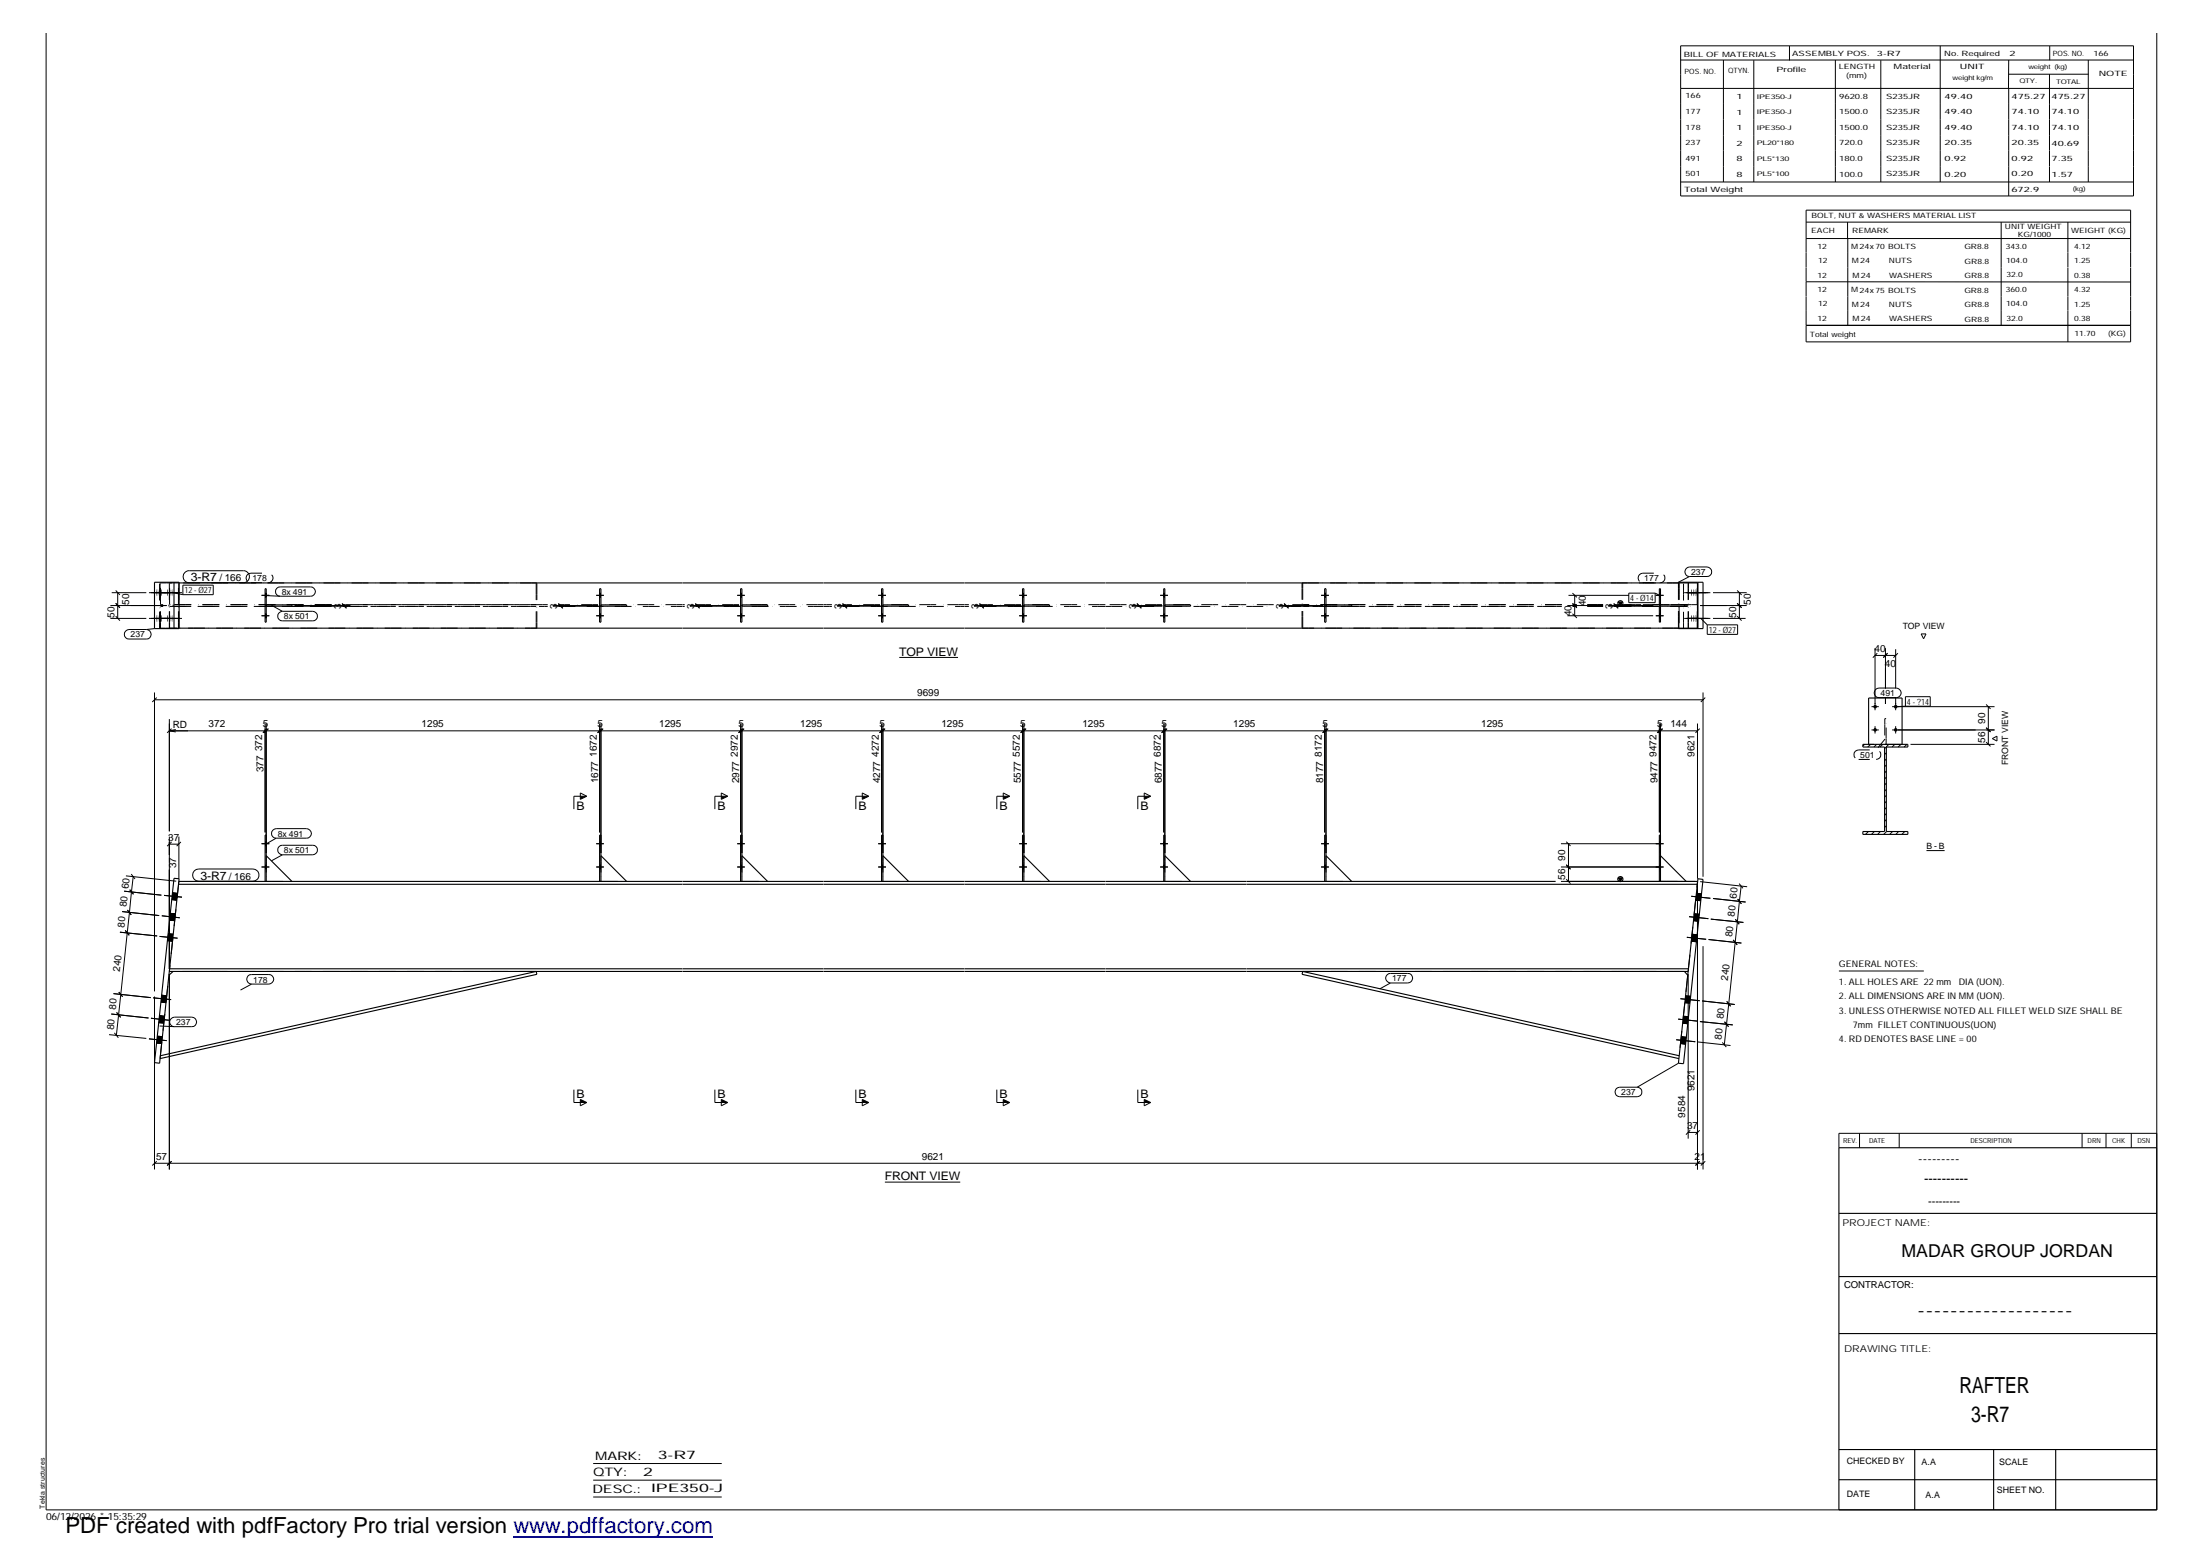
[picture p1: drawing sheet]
<svg xmlns="http://www.w3.org/2000/svg" width="420mm" height="297mm" viewBox="0 0 420 297" stroke-linecap="round" stroke-linejoin="round" font-family="sans-serif">
<g fill="none" stroke="#000" stroke-width=".19">
<path d="M321 8.7h86.5v28.7h-86.5zM321 11.5h86.5M321 16.9h86.5M329.1 11.5v23.2M334.9 11.5v23.2M341.8 8.8v2.7M350.5 11.5v23.2M359.2 11.5v23.2M370.5 8.7v26M383.6 11.5v5.4M383.6 14.2h15.3M383.6 16.9v20.5"/>
<path d="M391.4 14.2v20.5M391.5 8.8v2.7M398.8 11.5v23.2M411.9 6.3v281.9h-403.1v-281.9M321 34.7h86.5M344.9 45.5h62M344.9 42.4h62M344.9 53.8h62M352.8 42.4v3.1M352.9 45.5v16.6M382.2 42.4v19.7M394.9 42.4v8.6"/>
<path d="M394.9 51.1v14.2M406.9 51v-10.9h-62v25.2h62v-14.2M344.9 62.1h62M345 62.1h61.9M21.1 118.1h6.8M21.1 115.6h10.7M21.3 113.1h6.6M22.1 117.6l.8 .9M22.1 115.2l.8 .8M22.1 112.7l.8 .9M22.5 113.1v5M28.4 113.1h6.4"/>
<path d="M28.4 118.1h6.4M33 113.1l1.9 .4M34.9 111.7h5.8v1.8h-5.8zM35.3 109.3l.6-.3h10.6a1.14 1.14 0 0 1 1.1 1.1 1.14 1.14 0 0 1-1.1 1.1h-10.3a1.14 1.14 0 0 1-1.1-.6 1.14 1.14 0 0 1 .2-1.3zM50 113.7h1.4M50 117.5h1.4M50.6 113.3h.2M50.6 114h.2M50.6 117.2h.2M50.6 117.9h.2M50.7 113.7l2.8 .1M51.9 115.6l2 1.1"/>
<path d="M52.9 112.3l.6-.3h5.8a.89 .89 0 0 1 .9 .9 .89 .89 0 0 1-.9 .9h-5.8a.88 .88 0 0 1-.8-.5 .88 .88 0 0 1 .2-1zM53.3 117l.6-.3h5.8a.91 .91 0 0 1 .9 .9 .91 .91 0 0 1-.9 .9h-5.8a.88 .88 0 0 1-.8-.5 .88 .88 0 0 1 .2-1zM56.3 115.7h10.6M56.3 115.6h10.6M65.3 115.3l.9 .8M65.3 115.2l.9 .8M65.7 115.6v.1M105.7 115.7h8.6M105.7 115.6h8.6M106.6 115.3l.9 .8M106.6 115.2l.9 .8M107.1 115.6v.1"/>
<path d="M113.9 113.7h1.4M113.9 117.5h1.4M114.5 113.3h.3M114.5 114h.3M114.5 117.2h.3M114.5 117.9h.3M131.8 115.7h9.4M131.8 115.6h9.4M132.8 115.3l.8 .8M132.8 115.2l.8 .8M133.2 115.6v.1M140.8 113.7h1.4"/>
<path d="M140.8 117.5h1.4M141.4 113.3h.3M141.4 114h.3M141.4 117.2h.3M141.4 117.9h.3M159.9 115.7h8.2M159.9 115.6h8.2M160.9 115.3l.9 .8M160.9 115.2l.9 .8M161.3 115.6v.1M167.7 113.7h1.5M167.7 117.5h1.5"/>
<path d="M168.4 113.3h.2M168.4 114h.2M168.4 117.2h.2M168.4 117.9h.2M186.1 115.7h9M186.1 115.6h9M187.1 115.3l.8 .8M187.1 115.2l.8 .8M187.5 115.6v.1M194.6 113.7h1.5M194.6 117.5h1.5M195.3 113.3h.2"/>
<path d="M195.3 114h.2M195.3 117.2h.2M195.3 117.9h.2M216.2 115.7h5.8M216.2 115.6h5.8M217.1 115.3l.9 .8M217.1 115.2l.9 .8M217.6 115.6v.1M221.6 113.7h1.5M221.6 117.5h1.5M222.2 113.3h.3M222.2 114h.3"/>
<path d="M222.2 117.2h.3M222.2 117.9h.3M244.3 115.7h8.4M244.3 115.6h8.4M245.2 115.3l.9 .8M245.2 115.2l.9 .8M245.7 115.6v.1M252.3 113.7h1.5M252.3 117.5h1.5M253 113.3h.2M253 114h.2M253 117.2h.2"/>
<path d="M253 117.9h.2M299.3 117.5h16.4M299.3 115.6h6.9M299.6 113.7h11.5M300.3 117.2l.9 .8M300.3 115.2l.8 .8M300.3 113.2l.9 .8M300.7 113.7v3.8M307.2 115.7h9.5M307.2 115.6h8.5M308.2 115.3l.8 .8M308.2 115.2l.8 .8"/>
<path d="M308.6 115.6v.1M311.1 113.2h5v1.8h-5zM316.1 113.2l.8 .5M316.2 113.7h1.5M316.2 117.5h1.5M316.9 113.3h.2M316.9 114h.2M316.9 117.2h.2M316.9 117.9h.2M322 108.5l.7-.3h3.3a.91 .91 0 0 1 .9 .9 .91 .91 0 0 1-.9 1h-3.3a.91 .91 0 0 1-.8-.6 .91 .91 0 0 1 .1-1zM322.2 113.1h4.4M322.2 118.1h4.4"/>
<path d="M322.7 110.1l-2.2 1.1M324.7 115.6h8.9M324.8 118.1l1.3 1.2M326.1 119.3h5.8v1.8h-5.8zM327.2 113.1h6.4M327.2 118.1h6.2M331.8 117.6l.8 .9M331.8 115.2l.8 .8M331.8 112.7l.8 .9M332.2 113.1v5M24 120.5l.6-.3h3.4a.91 .91 0 0 1 .9 .9 .91 .91 0 0 1-.9 .9h-3.4a.88 .88 0 0 1-.8-.6 .88 .88 0 0 1 .2-.9zM29.5 133.6h295.7"/>
<path d="M29.5 132.2v57.1M29.5 120l-1.5 .2M29.9 133.2l-.8 .8M32.3 137.3v21.4M32.3 139.5h291.9M32.3 139.5l1.3 .2M32.8 139.1l-.9 .8M33.6 139.3l-1.3 .2M50.6 138.1v20.8M50.8 138.1v24.7M51 139.1l-.8 .8M51.3 139.1l-.9 .8 .8-.8"/>
<path d="M114.5 138.1v20.8M114.8 138.1v24.7M114.9 139.1l-.8 .8M114.9 139.1l-.7 .8M115.2 139.1l-.9 .8 .8-.8M141.4 138.1v20.8M141.7 138.1v24.7M141.8 139.1l-.8 .8M141.9 139.1l-.8 .8M142.1 139.1l-.8 .8 .8-.8M168.4 138.1v20.8M168.6 138.1v24.7"/>
<path d="M168.7 139.1l-.8 .8M168.8 139.1l-.8 .8M169 139.1l-.8 .8 .8-.8M171.7 125.5h11.3M195.3 138.1v20.8M195.5 138.1v24.7M195.7 139.1l-.8 .8M196 139.1l-.9 .8 .8-.8M222.2 138.1v20.8M222.5 138.1v24.7M222.6 139.1l-.8 .8M222.9 139.1l-.8 .8"/>
<path d="M253 138.1v20.8M253.2 138.1v24.7M253.4 139.1l-.8 .8M253.7 139.1l-.9 .8 .8-.8M316.9 138.1v20.8M317.1 138.1v24.7M317.3 139.1l-.8 .8M317.5 139.1l-.8 .8 .8-.8M324.2 138.1v29.7M324.6 139.1l-.8 .8M325.2 132.2v35.2M325.7 133.2l-.9 .8"/>
<path d="M357.4 139.3h1.4M357.4 134.9h1.4M358.1 123.7v11.9M358.1 138.6v1.4M358.1 125.1h3.9M358.2 131.6l.7-.3h3.3a.91 .91 0 0 1 .9 1 .91 .91 0 0 1-.9 .9h-3.3a.91 .91 0 0 1-.9-.6 .91 .91 0 0 1 .2-1zM358.5 124.7l-.8 .8M360.1 123.7v7.7M360.1 133.1v1.3M360.4 124.7l-.7 .8M360.5 124.7l-.8 .8M361.4 139.3h19.5"/>
<path d="M361.4 134.9h19.5M362 123.9v7.5M362 133.1v2.5M362 138.6v1.4M362.5 124.7l-.9 .8M363.9 133h4.7v1.8h-4.7zM363.9 134.8l-1.9 .1M366.9 121h.9l-.4 .9zM379.3 138.9l.9 .8M379.3 134.5l.9 .8M379.7 134.9v7.2M32.3 159.7v25.3"/>
<path d="M34.2 159.7v8.1M52.1 158.5l.6-.3h5.8a.91 .91 0 0 1 1 .9 .91 .91 0 0 1-1 .9h-5.8a.88 .88 0 0 1-.8-.5 .88 .88 0 0 1 .2-1zM110.8 151.4l1.3 .6-1.3 .6zM112.1 152h-2.5v2.5M137.8 151.4l1.2 .6-1.2 .6zM139 152h-2.5v2.5M164.7 151.4l1.2 .6-1.2 .6zM165.9 152h-2.5v2.5M191.6 151.4l1.2 .6-1.2 .6zM192.8 152h-2.4v2.5M218.5 151.4l1.3 .6-1.3 .6zM219.8 152h-2.5v2.5"/>
<path d="M356.1 142.1l-.3 .3M356.8 158.7l-.5 .6M357.3 142.1l-.6 .5M358 158.7l-.6 .6M358.4 142.1l-.5 .5M359.1 158.7l-.5 .6M359.6 142.1l-.6 .5M360.3 157.6l-.4 .4M360.3 156.4l-.4 .4M360.3 155.3l-.4 .3M360.3 154.2l-.4 .3M360.3 153l-.4 .3"/>
<path d="M360.3 151.8l-.4 .4M360.3 150.7l-.4 .3M360.3 149.5l-.4 .3M360.3 148.4l-.4 .3M360.3 147.2l-.4 .4M360.3 146l-.4 .4M360.3 144.9l-.4 .3M360.3 143.7l-.4 .3M360.3 158.7l-.6 .6M360.7 142.1l-.8 .8M361.4 158.7l-.5 .6M361.9 142.1l-.5 .5"/>
<path d="M362.6 158.7l-.5 .6M363.1 142.1l-.6 .5M363.8 158.7l-.6 .6M364.2 142.1l-.6 .5M364.9 142.1h16M379.3 141.7l.9 .8M380.5 141l.9-.5v1zM22.9 178l7.1 .7M23.3 174l7.1 .8M23.7 170.1l7.1 .8M23.9 177.6l.8 .9M24 167.2l9.7 1"/>
<path d="M24.3 173.7l.8 1M24.8 169.8l.7 .9-.7-.8M25.1 166.9l.7 .9M25.4 167.3l-3.2 30.3M30.5 178.8l3.4 .3M30.9 174.8l3.4 .4M31.3 170.9l3.5 .4M32 179.6l.9 .1M32.1 178.3h1M32.3 161.1h1.9M32.4 175.7l1 .1M32.5 174.4h1"/>
<path d="M32.8 160.7l-.9 .8M32.8 171.7l1 .2M32.9 170.4l1 .1M34.5 160.7l-.8 .8M37.1 166.2l.9-.3h10.3a1.16 1.16 0 0 1 1.2 1.2 1.16 1.16 0 0 1-1.2 1.1h-10.3a1.16 1.16 0 0 1-1.1-.7 1.16 1.16 0 0 1 .2-1.3zM50 165.5h1.4M50 161.1h1.4M50.6 165.2h.2M50.6 165.8h.2M50.6 160.7h.2M50.6 161.4h.2M52.7 160l-2 1.2"/>
<path d="M53.3 161.6l.6-.2h5.8a.91 .91 0 0 1 .9 .9 .91 .91 0 0 1-.9 .9h-5.8a.92 .92 0 0 1-.8-.6 .92 .92 0 0 1 .2-1zM53.9 163.2l-2 1.1M113.9 165.5h1.4M113.9 161.1h1.4M114.5 165.2h.3M114.5 165.8h.3M114.5 160.7h.3M114.5 161.4h.3M140.8 165.5h1.4M140.8 161.1h1.4M141.4 165.2h.3M141.4 165.8h.3"/>
<path d="M141.4 160.7h.3M141.4 161.4h.3M167.7 165.5h1.5M167.7 161.1h1.5M168.4 165.2h.2M168.4 165.8h.2M168.4 160.7h.2M168.4 161.4h.2M194.6 165.5h1.5M194.6 161.1h1.5M195.3 165.2h.2M195.3 165.8h.2"/>
<path d="M195.3 160.7h.2M195.3 161.4h.2M221.6 165.5h1.5M221.6 161.1h1.5M222.2 165.2h.3M222.2 165.8h.3M222.2 160.7h.3M222.2 161.4h.3M252.3 165.5h1.5M252.3 161.1h1.5M253 165.2h.2M253 165.8h.2"/>
<path d="M253 160.7h.2M253 161.4h.2M298.1 165.5h19.6M298.1 161.1h19.6M298.1 168.3h25.6M299.1 167.8l.8 .9M299.1 165.1l.8 .8M299.1 160.7l.8 .8M299.6 161.1v7.2M316.9 165.2h.2M316.9 165.8h.2M316.9 160.7h.2"/>
<path d="M316.9 161.4h.2M322.2 178.9l3.6 .4M322.6 175l3.7 .4M323 171.1l3.6 .4M323 179.7l1 .1M323.1 178.3l1 .2M323.4 175.8l1 .1M323.6 174.4l.9 .1M323.8 171.9h1M324 170.5l1 .1M324.2 168.8v54.5M324.7 168.3l9 1"/>
<path d="M326.3 179.4l6.3 .6M326.7 175.5l6.3 .6M327.2 171.5l6.2 .7M331 179.4l.8 1M331.4 175.5l.7 .9M331.9 171.6l.7 .9-.7-.9M332.1 168.7l.8 .9M332.5 169.1l-3.2 30.4M367.9 162.4h3.5M20.8 197.5l7.1 .7M21.3 193.6l7.1 .7M21.7 189.7l7.1 .7"/>
<path d="M21.8 197.2l.8 .9M22.3 193.3l.7 .9M22.7 189.4l.7 .9M28.4 198.3l3.4 .4M28.8 194.4l3.5 .4M29.3 190.5l3.4 .3M29.5 190.2v33.1M29.9 199.1l1 .1M30.1 197.8l.9 .1M30.3 195.2l1 .1M30.4 193.9l1 .1M30.5 195.9l2.8 .1"/>
<path d="M30.7 191.3l1 .1M30.9 190l.9 .1M32.3 186v37.3M32.7 194.5l.6-.3h3.3a.91 .91 0 0 1 .9 .9 .91 .91 0 0 1-.9 .9h-3.3a.88 .88 0 0 1-.8-.6 .88 .88 0 0 1 .2-.9zM47.4 186.3l.6-.3h3.4a.91 .91 0 0 1 .9 1 .91 .91 0 0 1-.9 .9h-3.4a.94 .94 0 0 1-.8-.6 .94 .94 0 0 1 .2-1zM48 187.9l-2.1 1.1M264.9 186.1l.7-.3h3.3a.91 .91 0 0 1 .9 .9 .91 .91 0 0 1-.9 .9h-3.3a.92 .92 0 0 1-.9-.5 .92 .92 0 0 1 .2-1zM265.6 187.6l-2.1 1.2M320.1 198.5l3.7 .4M320.5 194.5l3.7 .4M320.9 190.7l3.7 .3M320.9 199.2l1 .1"/>
<path d="M321.1 197.9l1 .1M321.4 195.3l.9 .1M321.5 194l1 .1M321.8 191.4l.9 .1M321.9 190.1l1 .1M322.4 186v31.4M324.3 198.9l6.2 .7M324.7 195l6.2 .7M325.1 191.1l6.2 .7M325.2 180.6v42.7M328.9 199l.8 .9M329.4 195.1l.7 .9"/>
<path d="M329.8 191.2l.7 .9M351.2 185.4h16.2M109.6 208v2.5h2.5M110.8 209.9l1.3 .6-1.3 .6zM136.5 208v2.5h2.5M137.8 209.9l1.2 .6-1.2 .6zM163.4 208v2.5h2.5M164.7 209.9l1.2 .6-1.2 .6zM190.4 208v2.5h2.4M191.6 209.9l1.2 .6-1.2 .6zM217.3 208v2.5h2.5M218.5 209.9l1.3 .6-1.3 .6z"/>
<path d="M308.7 207.8l.6-.3h3.4a.91 .91 0 0 1 .9 1 .91 .91 0 0 1-.9 .9h-3.4a.93 .93 0 0 1-.8-.6 .93 .93 0 0 1 .2-1zM320.5 203l-7.8 4.5M322.4 216.2h1.8M322.8 215.8l-.8 .8M324.6 215.8l-.8 .8M355.1 216.4v2.7M362.7 216.4v2.7M397.6 216.4v2.7M402.2 216.4v2.7M407 216.4v2.7M411.9 216.4h-60.7v2.7M29.5 222.1h295.7"/>
<path d="M29.9 221.7l-.8 .8M32.8 221.7l-.9 .8M169 225.7h14.4M324.6 221.7l-.8 .8M325.7 221.7l-.9 .8M113.3 279.4h24.5M113.3 282.6h24.5M113.3 285.8h24.5"/>
</g>
<g fill="#000">
<path d="M309.1 114.9h.7l-.3 .7zM110.8 152h1.3l-1.3 .6zM137.8 152h1.2l-1.2 .6zM164.7 152h1.2l-1.2 .6zM191.6 152h1.2l-1.2 .6zM218.5 152h1.3l-1.3 .6zM309.1 167.6h.7l-.3 .7zM110.8 209.9l1.3 .6h-1.3zM137.8 209.9l1.2 .6h-1.2zM164.7 209.9l1.2 .6h-1.2zM191.6 209.9l1.2 .6h-1.2zM218.5 209.9l1.3 .6h-1.3z"/>
<path d="M29.9 112.5l.2 .6-.1 .7z" fill-rule="evenodd"/>
<path d="M30 117.4v1.3z" fill-rule="evenodd"/>
<path d="M30.4 112.5v1.3z" fill-rule="evenodd"/>
<path d="M30.4 117.4v1.3z" fill-rule="evenodd"/>
<path d="M30.8 112.5v1.3z" fill-rule="evenodd"/>
<path d="M30.8 117.4v1.3z" fill-rule="evenodd"/>
<path d="M32 112.5v1.3z" fill-rule="evenodd"/>
<path d="M32 117.4v1.3z" fill-rule="evenodd"/>
<path d="M32.4 112.5v1.3z" fill-rule="evenodd"/>
<path d="M32.4 117.4v1.3z" fill-rule="evenodd"/>
<path d="M32.9 112.5v1.3z" fill-rule="evenodd"/>
<path d="M32.9 117.4v1.3z" fill-rule="evenodd"/>
<path d="M50.6 113.3h.2v.7h-.2z" fill-rule="evenodd"/>
<path d="M50.6 113.3h.2v.7h-.2z" fill-rule="evenodd"/>
<path d="M50.6 117.2h.2v.7h-.2z" fill-rule="evenodd"/>
<path d="M50.6 117.2h.2v.7h-.2z" fill-rule="evenodd"/>
<path d="M114.5 113.3h.3v.7h-.3z" fill-rule="evenodd"/>
<path d="M114.5 113.3h.3v.7h-.3z" fill-rule="evenodd"/>
<path d="M114.5 117.2h.3v.7h-.3z" fill-rule="evenodd"/>
<path d="M114.5 117.2h.3v.7h-.3z" fill-rule="evenodd"/>
<path d="M141.4 113.3h.3v.7h-.3z" fill-rule="evenodd"/>
<path d="M141.4 113.3h.3v.7h-.3z" fill-rule="evenodd"/>
<path d="M141.4 117.2h.3v.7h-.3z" fill-rule="evenodd"/>
<path d="M141.4 117.2h.3v.7h-.3z" fill-rule="evenodd"/>
<path d="M168.4 113.3h.2v.7h-.2z" fill-rule="evenodd"/>
<path d="M168.4 113.3h.2v.7h-.2z" fill-rule="evenodd"/>
<path d="M168.4 117.2h.2v.7h-.2z" fill-rule="evenodd"/>
<path d="M168.4 117.2h.2v.7h-.2z" fill-rule="evenodd"/>
<path d="M195.3 113.3h.2v.7h-.2z" fill-rule="evenodd"/>
<path d="M195.3 113.3h.2v.7h-.2z" fill-rule="evenodd"/>
<path d="M195.3 117.2h.2v.7h-.2z" fill-rule="evenodd"/>
<path d="M195.3 117.2h.2v.7h-.2z" fill-rule="evenodd"/>
<path d="M222.2 113.3h.3v.7h-.3z" fill-rule="evenodd"/>
<path d="M222.2 113.3h.3v.7h-.3z" fill-rule="evenodd"/>
<path d="M222.2 117.2h.3v.7h-.3z" fill-rule="evenodd"/>
<path d="M222.2 117.2h.3v.7h-.3z" fill-rule="evenodd"/>
<path d="M253 113.3h.2v.7h-.2z" fill-rule="evenodd"/>
<path d="M253 113.3h.2v.7h-.2z" fill-rule="evenodd"/>
<path d="M253 117.2h.2v.7h-.2z" fill-rule="evenodd"/>
<path d="M253 117.2h.2v.7h-.2z" fill-rule="evenodd"/>
<path d="M316.9 113.3h.2v.7h-.2z" fill-rule="evenodd"/>
<path d="M316.9 113.3h.2v.7h-.2z" fill-rule="evenodd"/>
<path d="M316.9 117.2h.2v.7h-.2z" fill-rule="evenodd"/>
<path d="M316.9 117.2h.2v.7h-.2z" fill-rule="evenodd"/>
<path d="M323.1 117.4v1.3z" fill-rule="evenodd"/>
<path d="M323 112.5l.1 1.3z" fill-rule="evenodd"/>
<path d="M323.5 117.4v1.3z" fill-rule="evenodd"/>
<path d="M323.5 112.5v1.3z" fill-rule="evenodd"/>
<path d="M323.9 117.4v1.3z" fill-rule="evenodd"/>
<path d="M323.8 112.5l.2 .4-.1 .9z" fill-rule="evenodd"/>
<path d="M32.1 178.3h1l-.2 1.4-.9-.1z" fill-rule="evenodd"/>
<path d="M32.1 178.3h1l-.2 1.4-.9-.1z" fill-rule="evenodd"/>
<path d="M32.5 174.4h1l-.1 1.4-1-.1z" fill-rule="evenodd"/>
<path d="M32.5 174.4h1l-.1 1.4-1-.1z" fill-rule="evenodd"/>
<path d="M32.9 170.4l1 .1-.1 1.4-1-.2z" fill-rule="evenodd"/>
<path d="M32.9 170.4l1 .1-.1 1.4-1-.2z" fill-rule="evenodd"/>
<path d="M50.6 165.2h.2v.6h-.2z" fill-rule="evenodd"/>
<path d="M50.6 160.7h.2v.7h-.2z" fill-rule="evenodd"/>
<path d="M50.6 165.2h.2v.6h-.2z" fill-rule="evenodd"/>
<path d="M50.6 160.7h.2v.7h-.2z" fill-rule="evenodd"/>
<path d="M114.5 165.2h.3v.6h-.3z" fill-rule="evenodd"/>
<path d="M114.5 160.7h.3v.7h-.3z" fill-rule="evenodd"/>
<path d="M114.5 165.2h.3v.6h-.3z" fill-rule="evenodd"/>
<path d="M114.5 160.7h.3v.7h-.3z" fill-rule="evenodd"/>
<path d="M141.4 165.2h.3v.6h-.3z" fill-rule="evenodd"/>
<path d="M141.4 160.7h.3v.7h-.3z" fill-rule="evenodd"/>
<path d="M141.4 165.2h.3v.6h-.3z" fill-rule="evenodd"/>
<path d="M141.4 160.7h.3v.7h-.3z" fill-rule="evenodd"/>
<path d="M168.4 165.2h.2v.6h-.2z" fill-rule="evenodd"/>
<path d="M168.4 160.7h.2v.7h-.2z" fill-rule="evenodd"/>
<path d="M168.4 165.2h.2v.6h-.2z" fill-rule="evenodd"/>
<path d="M168.4 160.7h.2v.7h-.2z" fill-rule="evenodd"/>
<path d="M195.3 165.2h.2v.6h-.2z" fill-rule="evenodd"/>
<path d="M195.3 160.7h.2v.7h-.2z" fill-rule="evenodd"/>
<path d="M195.3 165.2h.2v.6h-.2z" fill-rule="evenodd"/>
<path d="M195.3 160.7h.2v.7h-.2z" fill-rule="evenodd"/>
<path d="M222.2 165.2h.3v.6h-.3z" fill-rule="evenodd"/>
<path d="M222.2 160.7h.3v.7h-.3z" fill-rule="evenodd"/>
<path d="M222.2 165.2h.3v.6h-.3z" fill-rule="evenodd"/>
<path d="M222.2 160.7h.3v.7h-.3z" fill-rule="evenodd"/>
<path d="M253 165.2h.2v.6h-.2z" fill-rule="evenodd"/>
<path d="M253 160.7h.2v.7h-.2z" fill-rule="evenodd"/>
<path d="M253 165.2h.2v.6h-.2z" fill-rule="evenodd"/>
<path d="M253 160.7h.2v.7h-.2z" fill-rule="evenodd"/>
<path d="M316.9 165.2h.2v.6h-.2z" fill-rule="evenodd"/>
<path d="M316.9 160.7h.2v.7h-.2z" fill-rule="evenodd"/>
<path d="M316.9 165.2h.2v.6h-.2z" fill-rule="evenodd"/>
<path d="M316.9 160.7h.2v.7h-.2z" fill-rule="evenodd"/>
<path d="M323.1 178.3l1 .2-.1 1.3-1-.1z" fill-rule="evenodd"/>
<path d="M323.1 178.3l1 .2-.1 1.3-1-.1z" fill-rule="evenodd"/>
<path d="M323.6 174.4l.9 .1-.1 1.4-1-.1z" fill-rule="evenodd"/>
<path d="M323.6 174.4l.9 .1-.1 1.4-1-.1z" fill-rule="evenodd"/>
<path d="M324 170.5l1 .1-.2 1.3h-1z" fill-rule="evenodd"/>
<path d="M324 170.5l1 .1-.2 1.3h-1z" fill-rule="evenodd"/>
<path d="M30.1 197.8l.9 .1-.1 1.3-1-.1z" fill-rule="evenodd"/>
<path d="M30.1 197.8l.9 .1-.1 1.3-1-.1z" fill-rule="evenodd"/>
<path d="M30.4 193.9l1 .1-.1 1.3-1-.1z" fill-rule="evenodd"/>
<path d="M30.4 193.9l1 .1-.1 1.3-1-.1z" fill-rule="evenodd"/>
<path d="M30.9 190l.9 .1-.1 1.3-1-.1z" fill-rule="evenodd"/>
<path d="M30.9 190l.9 .1-.1 1.3-1-.1z" fill-rule="evenodd"/>
<path d="M321.1 197.9l1 .1-.2 1.3-1-.1z" fill-rule="evenodd"/>
<path d="M321.1 197.9l1 .1-.2 1.3-1-.1z" fill-rule="evenodd"/>
<path d="M321.5 194l1 .1-.2 1.3-.9-.1z" fill-rule="evenodd"/>
<path d="M321.5 194l1 .1-.2 1.3-.9-.1z" fill-rule="evenodd"/>
<path d="M321.9 190.1l1 .1-.2 1.3-.9-.1z" fill-rule="evenodd"/>
<path d="M321.9 190.1l1 .1-.2 1.3-.9-.1z" fill-rule="evenodd"/>
<circle cx="358.1" cy="139.3" r=".35"/>
<circle cx="358.1" cy="134.9" r=".34"/>
<circle cx="362" cy="139.3" r=".35"/>
<circle cx="362.1" cy="134.9" r=".34"/>
</g>
<g fill="none" stroke="#000" stroke-width=".21">
<path d="M29.5 111.2h4.7v8.8h-4.7zM33.2 111.2v8.8M34.2 111.3h290v8.6h-290M50.6 112.4h.2v6.4h-.2zM50.8 115.5h5v.2h-5M114.5 112.4h.3v6.4h-.3zM114.8 115.5h4.9v.2h-4.9M141.4 112.4h.3v6.4h-.3zM141.7 115.5h4.9v.2h-4.9M168.4 112.4h.2v6.4h-.2zM168.6 115.5h4.9v.2h-4.9M195.3 112.4h.2v6.4h-.2z"/>
<path d="M195.5 115.5h4.9v.2h-4.9M222.2 112.4h.3v6.4h-.3zM222.5 115.5h4.9v.2h-4.9M253 112.4h.2v6.4h-.2zM253.2 115.5h4.9v.2h-4.9M309.1 114.9h.7l-.3 .7zM316.9 112.4h.2v6.4h-.2zM317.1 115.5h4.9v.2h-4.9M320.5 111.3v-.1h4.7v8.8l-4.7-.1M324.3 111.2v8.8M355.8 142.1h8.6v.5h-4.1v16.1h4.1v.6h-8.6v-.6h4.1v-16.1h-4.1zM356.9 142.1v-8.8h6.4v8.8"/>
<path d="M33.2 167.7l1 .1-3.7 35.2-1-.2zM34.1 168.8h290M34.2 168.3h262.9M50.6 168.3v-8.9h.2v8.9M50.8 163.4l5 4.9M114.5 168.3v-8.9h.3v8.9M114.8 163.4l4.9 4.9M141.4 168.3v-8.9h.3v8.9M141.7 163.4l4.9 4.9M168.4 168.3v-8.9h.2v8.9M168.6 163.4l4.9 4.9M195.3 168.3v-8.9h.2v8.9"/>
<path d="M195.5 163.4l4.9 4.9M222.2 168.3v-8.9h.3v8.9M222.5 163.4l4.9 4.9M253 168.3v-8.9h.2v8.9M253.2 163.4l4.9 4.9M299.2 168.3h25M309.1 167.6h.7l-.3 .7zM316.9 168.3v-8.9h.2v8.9M317.1 163.4l4.9 4.9M324.3 167.8l.9 .1-3.7 35.2-1-.1zM32.3 185.4h290.1M32.4 184.9h290.1"/>
<path d="M33.1 185.4l-.8 .8M321.7 185.4l.6 .8M30.6 201.5l71.8-16.1 .1 .6-71.9 16.1M320.7 201.5l-71.9-16.1-.1 .6 71.9 16.1M351.2 219.1h60.7v69.1h-60.7zM351.2 231.6h60.7M351.2 254.6h60.7M351.2 243.7h60.7M351.2 276.7h60.7M365.7 276.7v11.5M380.7 276.7v11.5M392.6 276.7v11.5"/>
<path d="M351.2 282.5h60.7"/>
<circle cx="309.4" cy="115.2" r=".5"/>
<circle cx="309.4" cy="167.8" r=".5"/>
</g>
<g fill="none" stroke="#000" stroke-width=".19" stroke-dasharray="1.1 0 2.1 .7 0 1.4" stroke-linecap="butt">
<path d="M30.6 119.9h71.9M30.6 119.9v-8.6M30.6 115.4v-4.1M30.6 119.9v-4.1M32.3 115.4v.4M32.3 119.9v-8.6M32.4 119.9v-4.1M32.4 115.8h30.9M32.4 115.4v-4.1M33.1 115.8v-.4M34.1 119.9v-4.1M34.1 115.4v-4.1"/>
<path d="M34.2 119.9v-8.6M34.2 119.9h-1.9M34.2 111.3h-1.9M50.8 115.7v-.2M63.3 115.4h-30.9M63.3 115.4h-32.7M63.3 115.8h-32.7M65.4 115.8h39.2M102.4 119.9v-8.6M102.4 115.4h-37M102.4 115.8h-37M102.5 111.3h-71.9"/>
<path d="M102.5 119.9v-8.6M104.6 115.4h-39.2M106.7 115.8h23.6M114.8 115.7v-.2M130.3 115.4h-23.6M130.3 115.8h.5M130.8 115.4h-.5M132.8 115.8h24.4M141.7 115.7v-.2M157.2 115.4h-24.4M157.3 115.8h1.6M158.9 115.4h-1.6"/>
<path d="M161 115.8h23.1M168.6 115.7v-.2M184.1 115.4h-23.1M184.2 115.8h.8M185 115.4h-.8M187.1 115.8h24M195.5 115.7v-.2M211.1 115.4h-24M211.1 115.8h4M215.1 115.4h-4M217.2 115.8h20.8M222.5 115.7v-.2"/>
<path d="M238 115.4h-20.8M238 115.8h5.2M243.2 115.4h-5.2M245.3 115.8h53M248.7 111.3h72M248.7 111.3v8.6M248.8 111.3v8.6M253.2 115.7v-.2M298.3 115.4h-53M298.3 115.4h-49.5M298.3 115.8h-49.5M300.4 115.8h.7"/>
<path d="M301.1 115.4h-.7M301.1 115.8h-.7M303.1 115.8h3.1M306.2 115.4h-3.1M306.2 115.8h-3.1M308.2 115.8h15.9M317.1 115.7v-.2M320.5 111.3v8.6M320.6 119.9v-8.6M320.7 115.8v4.1M320.7 119.9h-72M320.7 111.3v4.1"/>
<path d="M321.7 115.4v.4M322.3 115.4h-14.1M322.3 115.8h-14.1M322.3 115.8v-.4M322.4 119.9v-8.6M322.5 119.9v-4.1M322.5 111.3v4.1M324.1 115.4h-15.9M324.1 119.9v-4.1M324.1 115.4v-4.1M30.5 120v-8.8M321.5 120v-8.8"/>
<path d="M360 137.2v4.9M360.2 137.2h-.2M360 142.1h.2M360.2 142.1v-4.9M363.3 142.1h-6.4M34.2 168.3l-1.9 17.1M50.8 168.3h-.2M50.8 168.3h5M50.8 163.4v4.9M114.8 168.3h4.9M114.8 163.4v4.9M114.8 168.3h-.3"/>
<path d="M141.7 168.3h4.9M141.7 163.4v4.9M141.7 168.3h-.3M168.6 168.3h4.9M168.6 163.4v4.9M168.6 168.3h-.2M195.5 168.3h4.9M195.5 163.4v4.9M195.5 168.3h-.2M222.5 168.3h4.9M222.5 163.4v4.9M222.5 168.3h-.3"/>
<path d="M253.2 168.3h-.2M253.2 168.3h4.9M253.2 163.4v4.9M316.9 168.3h.2M317.1 168.3h4.9M317.1 163.4v4.9M102.4 185.4h-69.3M248.8 185.4h72.9M322.3 186.2l-1.7 15.9M322.4 185.4l1.8-17.1M30.6 202.1l1.7-15.9"/>
</g>
<g fill="none" stroke="#000" stroke-width=".19" stroke-dasharray="2.1 2.1" stroke-linecap="butt">
<path d="M47.9 111.2h3.3M47.9 109.4h3.3M47.9 109.4a.91 .91 0 0 0-.9 .9 .91 .91 0 0 0 .9 .9M51.2 111.2a.91 .91 0 0 0 1-.9 .91 .91 0 0 0-1-.9M313.7 111.2h3.4M313.7 109.4h3.4M313.7 109.4a.91 .91 0 0 0-.9 .9 .91 .91 0 0 0 .9 .9M317.1 111.2a.91 .91 0 0 0 .9-.9 .91 .91 0 0 0-.9-.9M323.8 118.1h-3.7M323.8 113.1h-3.7M324.2 118.1h-3.7M324.2 113.1h-3.7"/>
<path d="M324.6 118.1h-3.7M324.6 113.1h-3.7M355 145h3.3M355 143.2h3.3M355 143.2a.91 .91 0 0 0-.9 .9 .91 .91 0 0 0 .9 .9M358.3 145a.91 .91 0 0 0 .9-.9 .91 .91 0 0 0-.9-.9M360 141.1l-1.7 2.1"/>
</g>
<path d="M98 293.3h38.2" fill="none" stroke="#00f" stroke-width=".3"/>
<g font-size="4.2">
<text x="374.2" y="265.9">RAFTER</text>
<text x="376.5" y="271.4">3-R7</text>
<text x="12.5" y="292.7">PDF created with pdfFactory Pro trial version www.pdffactory.com</text>
</g>
<text font-size="3.4" x="363.1" y="239.9">MADAR GROUP JORDAN</text>
<g font-size="2.5">
<text x="366.3" y="222.1">---------</text>
<text x="367.5" y="225.9">----------</text>
<text x="366.1" y="250.9">-------------------</text>
</g>
<g font-size="2.2">
<text x="36.4" y="110.9">3-R7</text>
<text x="171.7" y="125.2">TOP VIEW</text>
<text x="110.1" y="154.6">B</text>
<text x="137" y="154.6">B</text>
<text x="164" y="154.6">B</text>
<text x="190.9" y="154.6">B</text>
<text x="217.8" y="154.6">B</text>
<text x="38.3" y="167.9">3-R7</text>
<text x="110.1" y="209.6">B</text>
<text x="137" y="209.6">B</text>
<text x="164" y="209.6">B</text>
<text x="190.9" y="209.6">B</text>
<text x="217.8" y="209.6">B</text>
<text x="169" y="225.3">FRONT VIEW</text>
<text x="113.3" y="281.8">QTY:</text>
<text x="113.7" y="278.6">MARK:</text>
<text x="122.9" y="281.8">2</text>
<text x="125.6" y="278.6">3-R7</text>
<text x="113.2" y="285">DESC.:</text>
<text x="124.3" y="284.9">IPE350-J</text>
</g>
<text font-size="2.1" x="368.3" y="230.1">---------</text>
<g font-size="1.9">
<text x="41.9" y="110.9">/ 166</text>
<text x="21.9" y="117.9" transform="rotate(-90 21.9 117.9)">50</text>
<text x="24.7" y="115.5" transform="rotate(-90 24.7 115.5)">50</text>
<text x="65.2" y="116.2" transform="rotate(-90 65.2 116.2)">3</text>
<text x="106.4" y="116.2" transform="rotate(-90 106.4 116.2)">3</text>
<text x="132.6" y="116.2" transform="rotate(-90 132.6 116.2)">3</text>
<text x="160.7" y="116.2" transform="rotate(-90 160.7 116.2)">3</text>
<text x="186.9" y="116.2" transform="rotate(-90 186.9 116.2)">3</text>
<text x="217" y="116.2" transform="rotate(-90 217 116.2)">3</text>
<text x="245.1" y="116.2" transform="rotate(-90 245.1 116.2)">3</text>
<text x="300.1" y="117.7" transform="rotate(-90 300.1 117.7)">40</text>
<text x="302.9" y="115.7" transform="rotate(-90 302.9 115.7)">40</text>
<text x="308" y="116.2" transform="rotate(-90 308 116.2)">3</text>
<text x="331.6" y="117.9" transform="rotate(-90 331.6 117.9)">50</text>
<text x="334.4" y="115.5" transform="rotate(-90 334.4 115.5)">50</text>
<text x="358" y="124.4">40</text>
<text x="360" y="127.3">40</text>
<text x="175.2" y="133">9699</text>
<text x="33" y="138.9">RD</text>
<text x="39.8" y="138.8">372</text>
<text x="50.1" y="143.4" transform="rotate(-90 50.1 143.4)">372</text>
<text x="50.2" y="138.8">5</text>
<text x="80.5" y="138.8">1295</text>
<text x="114.1" y="138.8">5</text>
<text x="125.9" y="138.8">1295</text>
<text x="141" y="138.8">5</text>
<text x="152.8" y="138.8">1295</text>
<text x="167.9" y="138.8">5</text>
<text x="179.8" y="138.8">1295</text>
<text x="194.9" y="138.8">5</text>
<text x="206.7" y="138.8">1295</text>
<text x="221.8" y="138.8">5</text>
<text x="235.5" y="138.8">1295</text>
<text x="252.6" y="138.8">5</text>
<text x="282.9" y="138.8">1295</text>
<text x="316.5" y="138.8">5</text>
<text x="319" y="138.8">144</text>
<text x="379.1" y="141.8" transform="rotate(-90 379.1 141.8)">56</text>
<text x="379.1" y="138.2" transform="rotate(-90 379.1 138.2)">90</text>
<text x="50.3" y="147.4" transform="rotate(-90 50.3 147.4)">377</text>
<text x="114" y="144.5" transform="rotate(-90 114 144.5)">1672</text>
<text x="114.2" y="149.5" transform="rotate(-90 114.2 149.5)">1677</text>
<text x="140.9" y="144.5" transform="rotate(-90 140.9 144.5)">2972</text>
<text x="141.1" y="149.5" transform="rotate(-90 141.1 149.5)">2977</text>
<text x="167.8" y="144.5" transform="rotate(-90 167.8 144.5)">4272</text>
<text x="168.1" y="149.5" transform="rotate(-90 168.1 149.5)">4277</text>
<text x="194.8" y="144.5" transform="rotate(-90 194.8 144.5)">5572</text>
<text x="195" y="149.5" transform="rotate(-90 195 149.5)">5577</text>
<text x="221.7" y="144.5" transform="rotate(-90 221.7 144.5)">6872</text>
<text x="221.9" y="149.5" transform="rotate(-90 221.9 149.5)">6877</text>
<text x="252.4" y="144.5" transform="rotate(-90 252.4 144.5)">8172</text>
<text x="252.7" y="149.5" transform="rotate(-90 252.7 149.5)">8177</text>
<text x="316.4" y="144.5" transform="rotate(-90 316.4 144.5)">9472</text>
<text x="316.6" y="149.5" transform="rotate(-90 316.6 149.5)">9477</text>
<text x="323.6" y="144.5" transform="rotate(-90 323.6 144.5)">9621</text>
<text x="32.1" y="160.5">37</text>
<text x="33.6" y="165.7" transform="rotate(-90 33.6 165.7)">37</text>
<text x="43.7" y="167.9">/ 166</text>
<text x="298.9" y="168" transform="rotate(-90 298.9 168)">56</text>
<text x="298.9" y="164.4" transform="rotate(-90 298.9 164.4)">90</text>
<text x="24.2" y="173.2" transform="rotate(-84 24.2 173.2)">80</text>
<text x="24.6" y="169.8" transform="rotate(-84 24.6 169.8)">60</text>
<text x="331.6" y="171.6" transform="rotate(-84 331.6 171.6)">60</text>
<text x="23.7" y="177.1" transform="rotate(-84 23.7 177.1)">80</text>
<text x="330.8" y="178.9" transform="rotate(-84 330.8 178.9)">80</text>
<text x="331.3" y="175" transform="rotate(-84 331.3 175)">80</text>
<text x="22.9" y="185.5" transform="rotate(-84 22.9 185.5)">240</text>
<text x="330" y="187.3" transform="rotate(-84 330 187.3)">240</text>
<text x="21.7" y="196.7" transform="rotate(-84 21.7 196.7)">80</text>
<text x="22.1" y="192.8" transform="rotate(-84 22.1 192.8)">80</text>
<text x="329.2" y="194.5" transform="rotate(-84 329.2 194.5)">80</text>
<text x="328.8" y="198.4" transform="rotate(-84 328.8 198.4)">80</text>
<text x="323.6" y="208.3" transform="rotate(-90 323.6 208.3)">9621</text>
<text x="321.9" y="213.3" transform="rotate(-90 321.9 213.3)">9584</text>
<text x="322.2" y="215.5">37</text>
<text x="29.8" y="221.4">57</text>
<text x="176.1" y="221.4">9621</text>
<text x="323.6" y="221.4">21</text>
<text x="8.8" y="290.2">06/12/2026 * 15:35:29</text>
</g>
<g font-size="1.8">
<text x="351.9" y="234.1">PROJECT NAME:</text>
<text x="352.2" y="245.8">CONTRACTOR:</text>
<text x="352.2" y="258.1">DRAWING TITLE:</text>
</g>
<g font-size="1.7">
<text x="35.2" y="113.2">12-Ø27</text>
<text x="48.2" y="110.9">178</text>
<text x="53.8" y="113.6">8x 491</text>
<text x="314" y="110.9">177</text>
<text x="323" y="109.8">237</text>
<text x="54.2" y="118.2">8x 501</text>
<text x="311.4" y="114.8">4-Ø14</text>
<text x="24.9" y="121.7">237</text>
<text x="326.3" y="120.8">12-Ø27</text>
<text x="363.4" y="120.1">TOP VIEW</text>
<text x="359.2" y="132.9">491</text>
<text x="364.2" y="134.5">4- ?14</text>
<text x="355.3" y="144.7">501</text>
<text x="383.5" y="146.1" transform="rotate(-90 383.5 146.1)">FRONT VIEW</text>
<text x="53" y="159.7">8x 491</text>
<text x="367.9" y="162">B - B</text>
<text x="54.2" y="162.9">8x 501</text>
<text x="351.2" y="184.6">GENERAL NOTES:</text>
<text x="48.3" y="187.6">178</text>
<text x="265.9" y="187.4">177</text>
<text x="351.2" y="190.8">2. ALL DIMENSIONS ARE IN MM(UON).</text>
<text x="351.2" y="188.1">1. ALL HOLES ARE 22mm DIA (UON).</text>
<text x="33.6" y="195.7">237</text>
<text x="351.2" y="193.5">3. UNLESS OTHERWISE NOTED ALL FILLET WELD SIZE SHALL BE</text>
<text x="353.9" y="196.2">7mm FILLET CONTINUOUS(UON)</text>
<text x="351.2" y="198.9">4. RD DENOTES BASE LINE = 00</text>
<text x="309.6" y="209.1">237</text>
<text x="352.7" y="279.5">CHECKED BY</text>
<text x="367" y="279.6">A.A</text>
<text x="381.8" y="279.7">SCALE</text>
<text x="352.7" y="285.7">DATE</text>
<text x="367.7" y="285.9">A.A</text>
<text x="381.3" y="285.1">SHEET NO.</text>
</g>
<g font-size="1.4">
<text x="321.6" y="10.9">BILL OF MATERIALS</text>
<text x="342.3" y="10.7">ASSEMBLY POS.</text>
<text x="358.4" y="10.7">3-R7</text>
<text x="371.3" y="10.6">No. Required</text>
<text x="383.8" y="10.6">2</text>
<text x="392" y="10.6">POS. NO.</text>
<text x="399.8" y="10.7">166</text>
<text x="321.7" y="14">POS. NO.</text>
<text x="330" y="14">QTYN.</text>
<text x="339.3" y="13.8">Profile</text>
<text x="351.2" y="13.2">LENGTH</text>
<text x="352.6" y="15">(mm)</text>
<text x="361.7" y="13.2">Material</text>
<text x="374.3" y="13.2">UNIT</text>
<text x="400.8" y="14.4">NOTE</text>
<text x="321.9" y="18.8">166</text>
<text x="321.9" y="21.7">177</text>
<text x="331.6" y="18.9">1</text>
<text x="331.6" y="21.9">1</text>
<text x="351.2" y="18.8">9620.8</text>
<text x="351.2" y="21.8">1500.0</text>
<text x="360.2" y="18.8">S235JR</text>
<text x="360.2" y="21.8">S235JR</text>
<text x="371.4" y="18.9">49.40</text>
<text x="371.4" y="21.8">49.40</text>
<text x="384.2" y="18.8">475.27</text>
<text x="384.2" y="21.8">74.10</text>
<text x="391.8" y="18.9">475.27</text>
<text x="391.8" y="21.8">74.10</text>
<text x="321.9" y="24.8">178</text>
<text x="321.9" y="27.7">237</text>
<text x="331.6" y="24.8">1</text>
<text x="331.6" y="27.8">2</text>
<text x="351.2" y="24.8">1500.0</text>
<text x="351.2" y="27.8">720.0</text>
<text x="360.2" y="24.8">S235JR</text>
<text x="360.2" y="27.8">S235JR</text>
<text x="371.4" y="24.8">49.40</text>
<text x="371.4" y="27.8">20.35</text>
<text x="384.2" y="24.8">74.10</text>
<text x="384.2" y="27.7">20.35</text>
<text x="391.8" y="24.8">74.10</text>
<text x="391.8" y="27.8">40.69</text>
<text x="321.9" y="30.7">491</text>
<text x="321.9" y="33.6">501</text>
<text x="331.6" y="30.8">8</text>
<text x="331.6" y="33.8">8</text>
<text x="351.2" y="30.7">180.0</text>
<text x="351.2" y="33.7">100.0</text>
<text x="360.2" y="30.7">S235JR</text>
<text x="360.2" y="33.7">S235JR</text>
<text x="371.4" y="30.8">0.92</text>
<text x="371.4" y="33.7">0.20</text>
<text x="384.2" y="30.7">0.92</text>
<text x="384.2" y="33.7">0.20</text>
<text x="391.8" y="30.8">7.35</text>
<text x="391.8" y="33.7">1.57</text>
<text x="321.6" y="36.7">Total Weight</text>
<text x="345.9" y="41.7">BOLT, NUT &amp; WASHERS MATERIAL LIST</text>
<text x="384.1" y="36.6">672.9</text>
<text x="345.9" y="44.6">EACH</text>
<text x="347.1" y="47.4">12</text>
<text x="353.5" y="47.6">M24x70 BOLTS</text>
<text x="353.7" y="44.5">REMARK</text>
<text x="375.2" y="47.6">GR8.8</text>
<text x="382.9" y="43.7">UNIT WEIGHT</text>
<text x="383.1" y="47.5">343.0</text>
<text x="385.4" y="45.2">KG/1000</text>
<text x="395.6" y="44.5">WEIGHT (KG)</text>
<text x="396.1" y="47.5">4.12</text>
<text x="347.1" y="53">12</text>
<text x="347.2" y="50.2">12</text>
<text x="353.7" y="50.2">M24</text>
<text x="353.8" y="53">M24</text>
<text x="360.7" y="50.2">NUTS</text>
<text x="360.8" y="53">WASHERS</text>
<text x="375.2" y="50.4">GR8.8</text>
<text x="375.2" y="53.2">GR8.8</text>
<text x="383.2" y="50.2">104.0</text>
<text x="383.2" y="52.9">32.0</text>
<text x="396.1" y="50.2">1.25</text>
<text x="396.1" y="53">0.38</text>
<text x="347.1" y="55.7">12</text>
<text x="347.2" y="58.4">12</text>
<text x="353.5" y="55.8">M24x75 BOLTS</text>
<text x="353.7" y="58.5">M24</text>
<text x="360.7" y="58.5">NUTS</text>
<text x="375.2" y="55.9">GR8.8</text>
<text x="375.2" y="58.7">GR8.8</text>
<text x="383.1" y="55.8">360.0</text>
<text x="383.2" y="58.4">104.0</text>
<text x="396.1" y="55.8">4.32</text>
<text x="396.1" y="58.5">1.25</text>
<text x="345.7" y="64.2">Total weight</text>
<text x="347.1" y="61.3">12</text>
<text x="353.8" y="61.3">M24</text>
<text x="360.8" y="61.3">WASHERS</text>
<text x="375.2" y="61.5">GR8.8</text>
<text x="383.2" y="61.2">32.0</text>
<text x="396.1" y="61.3">0.38</text>
<text x="396.2" y="64.1">11.70</text>
<text x="402.6" y="64.1">(KG)</text>
</g>
<g font-size="1.3">
<text x="352" y="218.3">REV.</text>
<text x="357" y="218.2">DATE</text>
<text x="376.3" y="218.2">DESCRIPTION</text>
<text x="398.7" y="218.2">DRN</text>
<text x="403.4" y="218.2">CHK</text>
<text x="408.2" y="218.3">DSN</text>
<text x="8.6" y="288" transform="rotate(-90 8.6 288)">Tekla structures</text>
</g>
<g font-size="1.2">
<text x="372.9" y="15.2">w</text>
<text x="374" y="15.2">eight kg/m</text>
<text x="385.7" y="15.9">QTY.</text>
<text x="387.4" y="13.2">w</text>
<text x="388.4" y="13.2">eight (kg)</text>
<text x="392.7" y="15.9">TOTAL</text>
<text x="335.5" y="18.8">IPE350-J</text>
<text x="335.5" y="21.8">IPE350-J</text>
<text x="335.5" y="24.8">IPE350-J</text>
<text x="335.5" y="27.8">PL20*180</text>
<text x="335.5" y="30.7">PL5*130</text>
<text x="335.5" y="33.7">PL5*100</text>
<text x="395.9" y="36.4">(kg)</text>
</g>
</svg>
